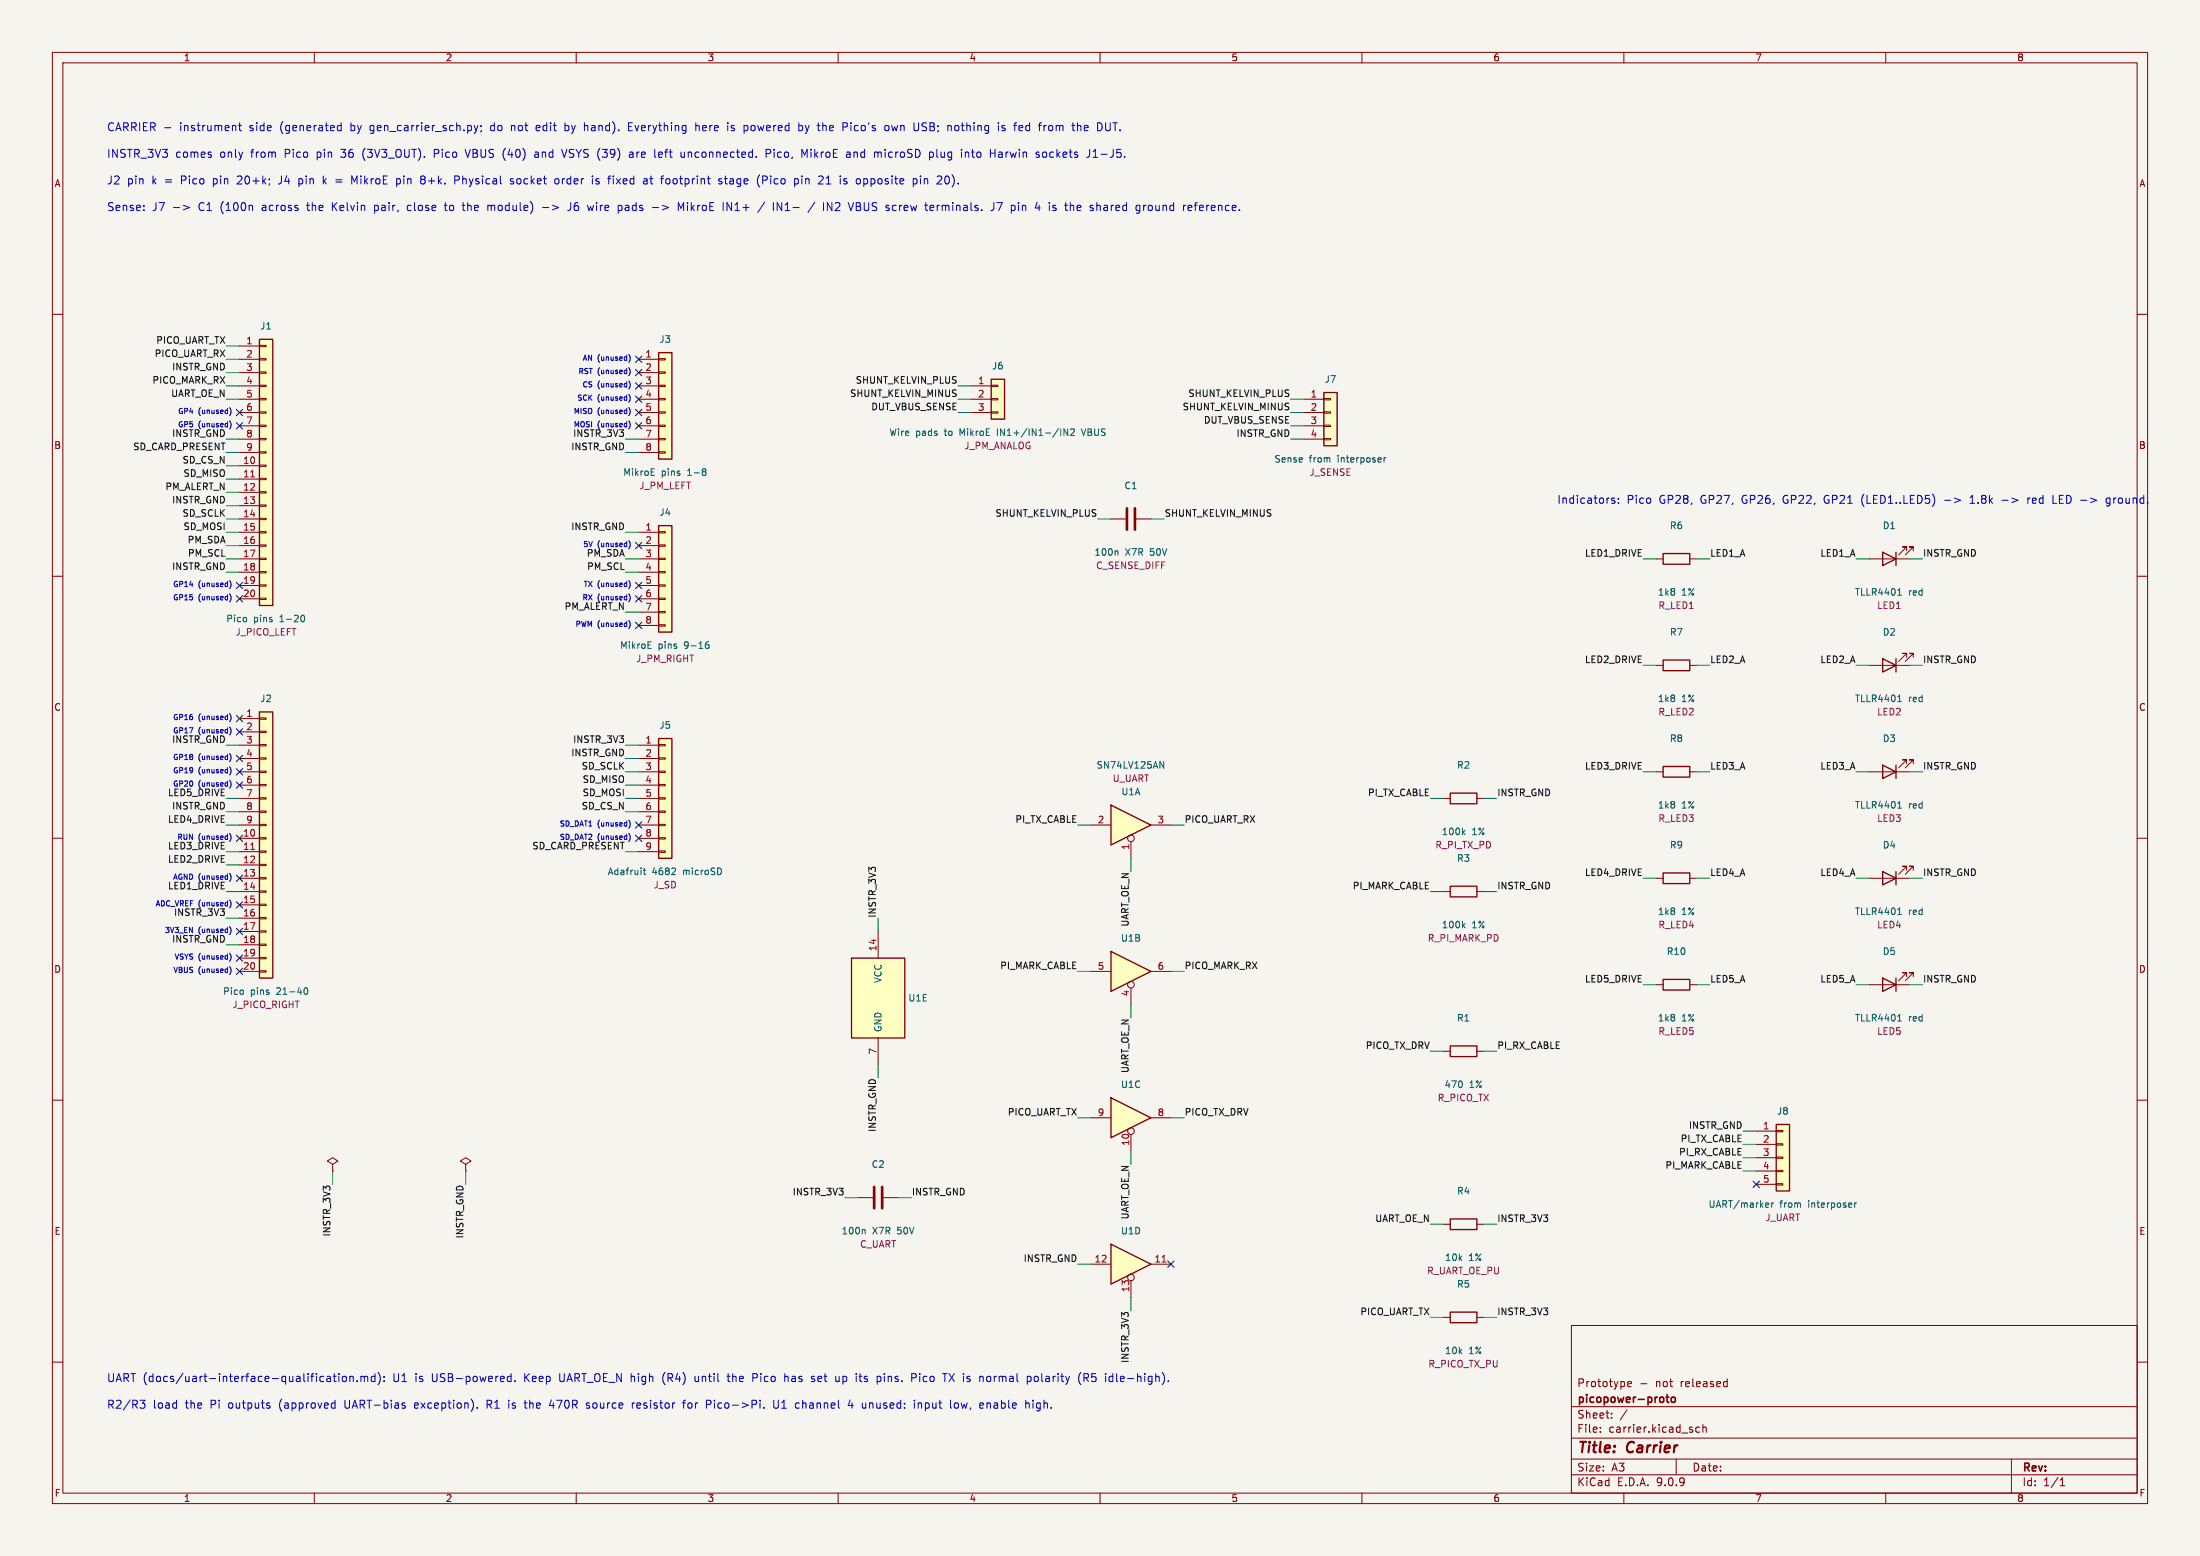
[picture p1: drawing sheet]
<svg xmlns="http://www.w3.org/2000/svg" width="420mm" height="297mm" viewBox="0 0 420 297" stroke-linecap="round" stroke-linejoin="round" font-family="sans-serif">
<path d="M0 0h420v297h-420z" fill="#f5f4ef" stroke="#f5f4ef" stroke-width=".19"/>
<g fill="none" stroke="#840000" stroke-width=".19">
<path d="M10 10h400v277h-400zM12 12h396v273h-396zM60 10v2M110 10v2M160 10v2M210 10v2M260 10v2M310 10v2M360 10v2M10 60h2M408 60h2M10 110h2"/>
<path d="M408 110h2M10 160h2M408 160h2M10 210h2M408 210h2M300 253h108v32h-108zM10 260h2M300 278.5h108M300 274.5h108M300 268.5h108M305.5 273.2v.2M305.5 272.5v.1"/>
<path d="M307.7 270.5v.2M307.7 269.8v.1M310.6 269.1l-1.3 1.9M310.7 264.2l.7-.2v-.2l-.5-.1-.2 .2 .1 .7h.6M313.2 264.1h1.2M320 278.5v3M324.4 272.5l-.4-.1-.3 .3 .2 .6h.5M325.1 272.5l.2-.1 .4 .1v.9M325.1 271.9v1.5M329.3 263.7l.4 .1M329.7 264.6l-.4 .1M329.7 263.2v1.5"/>
<path d="M384 278.5v6.5M408 260h2M60 285v2M110 285v2M160 285v2M210 285v2M260 285v2M300 281.5h108M310 285v2M360 285v2M393.3 283.6h.9M393.3 282.5l.4-.4v1.5"/>
</g>
<path d="M318 266.7h.6M318.3 266.2v1.3l.3 .2M319.2 266.8l.3-.1 .3 .3v.4l-.3 .3-.3-.1-.2-.2z" fill="none" stroke="#840000" stroke-width=".3"/>
<path d="M162.6 182.9h10.1v15.2h-10.1z" fill="#ffffc2"/>
<path d="M162.6 182.9h10.1v15.2h-10.1z" fill="none" stroke="#840000" stroke-width=".25"/>
<path d="M167.6 177.8v5.1M167.6 198.1v5.1" fill="none" stroke="#840000" stroke-width=".19"/>
<path d="M49.5 64.8h2.6v50.8h-2.6z" fill="#ffffc2"/>
<path d="M49.5 64.8h2.6v50.8h-2.6zM359.4 146.1l2.5 1.2-2.5 1.3zM361.9 146.1v2.5M359.4 186.7l2.5 1.3-2.5 1.2zM361.9 186.7v2.5M276.9 232.7h5v2h-5z" fill="none" stroke="#840000" stroke-width=".25"/>
<g fill="none" stroke="#840000" stroke-width=".19">
<path d="M45.7 66h3.8M45.7 68.6h3.8M45.7 71.1h3.8M45.7 73.7h3.8M45.7 76.2h3.8M45.7 78.7h3.8M49.5 65.9h1.3v.3h-1.3zM49.5 68.5h1.3v.2h-1.3zM49.5 71h1.3v.2h-1.3zM49.5 73.5h1.3v.3h-1.3zM49.5 76.1h1.3v.2h-1.3zM49.5 78.6h1.3v.3h-1.3z"/>
<path d="M45.7 81.3h3.8M45.7 83.8h3.8M45.7 86.4h3.8M45.7 88.9h3.8M45.7 91.4h3.8M45.7 94h3.8M45.7 96.5h3.8M45.7 99.1h3.8M49.5 81.2h1.3v.2h-1.3zM49.5 83.7h1.3v.2h-1.3zM49.5 86.2h1.3v.3h-1.3zM49.5 88.8h1.3v.2h-1.3z"/>
<path d="M49.5 91.3h1.3v.3h-1.3zM49.5 93.9h1.3v.2h-1.3zM49.5 96.4h1.3v.2h-1.3zM49.5 98.9h1.3v.3h-1.3zM45.7 101.6h3.8M45.7 104.1h3.8M45.7 106.7h3.8M45.7 109.2h3.8M45.7 111.8h3.8M45.7 114.3h3.8M49.5 101.5h1.3v.2h-1.3zM49.5 104h1.3v.3h-1.3z"/>
<path d="M49.5 106.6h1.3v.2h-1.3zM49.5 109.1h1.3v.2h-1.3zM49.5 111.6h1.3v.3h-1.3zM49.5 114.2h1.3v.2h-1.3zM356.9 147.3h7.6M364 145.8v-.8h-.8h.8l-1.5 1.6M365.3 145.8v-.8h-.8h.8l-1.6 1.6M356.9 188h7.6M364 186.4v-.7h-.8h.8l-1.5 1.5M365.3 186.4v-.7h-.8h.8l-1.6 1.5M275.6 233.7h1.3M281.9 233.7h1.3"/>
</g>
<path d="M47.9 91h.7" fill="none" stroke="#a90000" stroke-width=".19"/>
<path d="M57.5 117.5l.2-.1a.68 .68 0 0 1 .5 .7 .68 .68 0 0 1-.5 .6l-.2-.1M362.3 154.2h.7M362.5 153.2l.1-.2v1.2M362.3 194.9h.7M362.5 193.8l.1-.2v1.3" fill="none" stroke="#006464" stroke-width=".19"/>
<path d="M49.5 135.9h2.6v50.8h-2.6z" fill="#ffffc2"/>
<path d="M49.5 135.9h2.6v50.8h-2.6zM359.4 125.7l2.5 1.3-2.5 1.3zM361.9 125.7v2.6M276.9 199.6h5v2.1h-5z" fill="none" stroke="#840000" stroke-width=".25"/>
<g fill="none" stroke="#840000" stroke-width=".19">
<path d="M45.7 137.2h3.8M45.7 139.7h3.8M49.5 137h1.3v.3h-1.3zM49.5 139.6h1.3v.2h-1.3zM356.9 127h7.6M364 125.5v-.8h-.8h.8l-1.5 1.5M365.3 125.5v-.8h-.8h.8l-1.6 1.5M45.7 142.2h3.8M45.7 144.8h3.8M45.7 147.3h3.8M45.7 149.9h3.8M45.7 152.4h3.8"/>
<path d="M45.7 154.9h3.8M45.7 157.5h3.8M49.5 142.1h1.3v.3h-1.3zM49.5 144.7h1.3v.2h-1.3zM49.5 147.2h1.3v.2h-1.3zM49.5 149.7h1.3v.3h-1.3zM49.5 152.3h1.3v.2h-1.3zM49.5 154.8h1.3v.3h-1.3zM49.5 157.4h1.3v.2h-1.3zM49.5 159.9h1.3v.2h-1.3zM45.7 160h3.8M45.7 162.6h3.8"/>
<path d="M45.7 165.1h3.8M45.7 167.6h3.8M45.7 170.2h3.8M45.7 172.7h3.8M45.7 175.3h3.8M45.7 177.8h3.8M49.5 162.4h1.3v.3h-1.3zM49.5 165h1.3v.2h-1.3zM49.5 167.5h1.3v.3h-1.3zM49.5 170.1h1.3v.2h-1.3zM49.5 172.6h1.3v.2h-1.3zM49.5 175.1h1.3v.3h-1.3z"/>
<path d="M49.5 177.7h1.3v.2h-1.3zM45.7 180.3h3.8M45.7 182.9h3.8M45.7 185.4h3.8M49.5 180.2h1.3v.3h-1.3zM49.5 182.8h1.3v.2h-1.3zM49.5 185.3h1.3v.2h-1.3zM275.6 200.7h1.3M281.9 200.7h1.3"/>
</g>
<path d="M47.9 162.1h.7" fill="none" stroke="#a90000" stroke-width=".19"/>
<path d="M362.3 133.9h.7M362.5 132.8l.1-.1v1.2M58.1 188.7l.2-.2a.68 .68 0 0 1 .5 .7 .68 .68 0 0 1-.5 .6l-.3-.5z" fill="none" stroke="#006464" stroke-width=".19"/>
<path d="M125.7 67.3h2.6v20.3h-2.6z" fill="#ffffc2"/>
<path d="M125.7 67.3h2.6v20.3h-2.6zM359.4 105.4l2.5 1.3-2.5 1.3zM361.9 105.4v2.6M276.9 169.2h5v2h-5zM276.9 250.4h5v2.1h-5z" fill="none" stroke="#840000" stroke-width=".25"/>
<g fill="none" stroke="#840000" stroke-width=".19">
<path d="M121.9 68.6h3.8M121.9 71.1h3.8M121.9 73.7h3.8M121.9 76.2h3.8M121.9 78.7h3.8M125.7 68.5h1.3v.2h-1.3zM125.7 71h1.3v.2h-1.3zM125.7 73.5h1.3v.3h-1.3zM125.7 76.1h1.3v.2h-1.3zM125.7 78.6h1.3v.3h-1.3zM121.9 81.3h3.8M121.9 83.8h3.8"/>
<path d="M121.9 86.4h3.8M125.7 81.2h1.3v.2h-1.3zM125.7 83.7h1.3v.2h-1.3zM125.7 86.2h1.3v.3h-1.3zM356.9 106.7h7.6M364 105.2v-.8h-.8h.8l-1.5 1.5M365.3 105.2v-.8h-.8h.8l-1.6 1.5M275.6 170.2h1.3M281.9 170.2h1.3M163.8 228.6h2.8M168.7 228.6h2.7M275.6 251.5h1.3"/>
<path d="M281.9 251.5h1.3"/>
</g>
<path d="M124.3 90.7h.6M124.3 89.5h.6M134.3 89.5h.2l.3 .2-.3 .3M134.3 90h.2M134.5 90l.3 .3v.2l-.1 .2h-.4M362.3 113.6h.7M362.5 112.5l.1-.2v1.3M279.3 176.6l.4 .5M279.7 176.3l-.5 .4M165 234.7l.2 .2v.6" fill="none" stroke="#006464" stroke-width=".19"/>
<path d="M166.9 226.6v4M168.4 226.6v4" fill="none" stroke="#840000" stroke-width=".51"/>
<path d="M189.2 72.4h2.6v7.6h-2.6z" fill="#ffffc2"/>
<path d="M189.2 72.4h2.6v7.6h-2.6zM317.5 105.7h5.1v2h-5.1z" fill="none" stroke="#840000" stroke-width=".25"/>
<path d="M185.4 73.7h3.8M185.4 76.2h3.8M185.4 78.7h3.8M189.2 73.5h1.3v.3h-1.3zM189.2 76.1h1.3v.2h-1.3zM189.2 78.6h1.3v.3h-1.3zM316.2 106.7h1.3M322.6 106.7h1.2" fill="none" stroke="#840000" stroke-width=".19"/>
<path d="M202.5 81.9v1.2M203.8 81.9v1.2l-.7-1.2v1.2M204.4 82l.5-.1 .2 .3-.8 .9h.8M206.4 81.9l.5 1.2" fill="none" stroke="#006464" stroke-width=".19"/>
<path d="M212.1 153.7l7.6 3.8-7.6 3.8z" fill="#ffffc2"/>
<path d="M212.1 153.7l7.6 3.8-7.6 3.8z" fill="none" stroke="#840000" stroke-width=".25"/>
<g fill="none" stroke="#840000" stroke-width=".19">
<path d="M208.3 157.5h3.8M219.7 157.5h3.8M215.9 160.7v3.1"/>
<circle cx="215.9" cy="160" r=".63"/>
</g>
<path d="M221.4 145.4l.8 1.2v-1.2" fill="none" stroke="#006464" stroke-width=".19"/>
<path d="M125.7 100.3h2.6v20.4h-2.6z" fill="#ffffc2"/>
<path d="M125.7 100.3h2.6v20.4h-2.6zM317.5 126h5.1v2h-5.1zM276.9 151.4h5v2h-5zM317.5 146.3h5.1v2h-5.1zM317.5 166.6h5.1v2.1h-5.1zM359.4 166.4l2.5 1.2-2.5 1.3zM361.9 166.4v2.5M317.5 186.9h5.1v2.1h-5.1z" fill="none" stroke="#840000" stroke-width=".25"/>
<g fill="none" stroke="#840000" stroke-width=".19">
<path d="M121.9 101.6h3.8M121.9 104.1h3.8M121.9 106.7h3.8M121.9 109.2h3.8M121.9 111.8h3.8M121.9 114.3h3.8M121.9 116.8h3.8M121.9 119.4h3.8M125.7 101.5h1.3v.2h-1.3zM125.7 104h1.3v.3h-1.3zM125.7 106.6h1.3v.2h-1.3zM125.7 109.1h1.3v.2h-1.3z"/>
<path d="M125.7 111.6h1.3v.3h-1.3zM125.7 114.2h1.3v.2h-1.3zM125.7 116.7h1.3v.3h-1.3zM125.7 119.3h1.3v.2h-1.3zM316.2 127h1.3M322.6 127h1.2M275.6 152.4h1.3M281.9 152.4h1.3M316.2 147.3h1.3M322.6 147.3h1.2M316.2 167.6h1.3M322.6 167.6h1.2"/>
<path d="M356.9 167.6h7.6M364 166.1v-.7h-.8h.8l-1.5 1.5M365.3 166.1v-.7h-.8h.8l-1.6 1.5M316.2 188h1.3M322.6 188h1.2"/>
</g>
<path d="M123.7 123.8h.6M123.7 122.5h.6M134.8 123h.3l.3 .2-.1 .5h-.5M135.3 122.5l-.4 .1-.2 .2M279.3 158.8l.4 .5M279.7 158.5l-.5 .5M362.3 174.6h.7M362.5 173.5l.1-.2v1.3" fill="none" stroke="#006464" stroke-width=".19"/>
<path d="M252.7 74.9h2.6v10.2h-2.6z" fill="#ffffc2"/>
<path d="M252.7 74.9h2.6v10.2h-2.6z" fill="none" stroke="#840000" stroke-width=".25"/>
<path d="M248.9 76.2h3.8M248.9 78.7h3.8M252.7 76.1h1.3v.2h-1.3zM252.7 78.6h1.3v.3h-1.3zM248.9 81.3h3.8M248.9 83.8h3.8M252.7 81.2h1.3v.2h-1.3zM252.7 83.7h1.3v.2h-1.3z" fill="none" stroke="#840000" stroke-width=".19"/>
<path d="M264.2 87.4v.8M264.6 87.4l-.4 .2" fill="none" stroke="#006464" stroke-width=".19"/>
<path d="M212.1 209.6l7.6 3.8-7.6 3.8z" fill="#ffffc2"/>
<path d="M212.1 209.6l7.6 3.8-7.6 3.8z" fill="none" stroke="#840000" stroke-width=".25"/>
<g fill="none" stroke="#840000" stroke-width=".19">
<path d="M208.3 213.4h3.8M215.9 216.5v3.2M219.7 213.4h3.8"/>
<circle cx="215.9" cy="215.9" r=".63"/>
</g>
<path d="M212.1 181.6l7.6 3.8-7.6 3.8z" fill="#ffffc2"/>
<path d="M212.1 181.6l7.6 3.8-7.6 3.8z" fill="none" stroke="#840000" stroke-width=".25"/>
<g fill="none" stroke="#840000" stroke-width=".19">
<path d="M208.3 185.4h3.8M215.9 188.6v3.2M219.7 185.4h3.8M63.5 222.2l1-.6-1-.6-1 .6 1 .6v1.3M63.5 223.5h.1"/>
<circle cx="215.9" cy="188" r=".63"/>
</g>
<path d="M125.7 141h2.6v22.8h-2.6z" fill="#ffffc2"/>
<path d="M125.7 141h2.6v22.8h-2.6z" fill="none" stroke="#840000" stroke-width=".25"/>
<g fill="none" stroke="#840000" stroke-width=".19">
<path d="M121.9 142.2h3.8M121.9 144.8h3.8M121.9 147.3h3.8M121.9 149.9h3.8M121.9 152.4h3.8M121.9 154.9h3.8M121.9 157.5h3.8M125.7 142.1h1.3v.3h-1.3zM125.7 144.7h1.3v.2h-1.3zM125.7 147.2h1.3v.2h-1.3zM125.7 149.7h1.3v.3h-1.3zM125.7 152.3h1.3v.2h-1.3z"/>
<path d="M125.7 154.8h1.3v.3h-1.3zM125.7 157.4h1.3v.2h-1.3zM125.7 159.9h1.3v.2h-1.3zM121.9 160h3.8M121.9 162.6h3.8M125.7 162.4h1.3v.3h-1.3z"/>
</g>
<path d="M122.8 166.1h.5M123 165.7v1.1l.3 .1M128.2 166.9h.8M128.9 165.8v.4" fill="none" stroke="#006464" stroke-width=".19"/>
<path d="M339.1 214.6h2.5v12.7h-2.5z" fill="#ffffc2"/>
<path d="M339.1 214.6h2.5v12.7h-2.5z" fill="none" stroke="#840000" stroke-width=".25"/>
<path d="M212.1 99.1h2.8M216.9 99.1h2.8M335.3 215.9h3.8M335.3 218.4h3.8M339.1 215.8h1.3v.2h-1.3zM339.1 218.3h1.3v.3h-1.3zM335.3 221h3.8M335.3 223.5h3.8M335.3 226.1h3.8M339.1 220.9h1.3v.2h-1.3zM339.1 223.4h1.3v.2h-1.3zM339.1 225.9h1.3v.3h-1.3z" fill="none" stroke="#840000" stroke-width=".19"/>
<path d="M213.2 105.1l.2 .2v.7M337.5 229.6l.2 .3-.6 .1M337.6 230.4h-.1M338.2 229.6v.8M338.6 229.6l-.4 .2M354.1 229.6v.8M354.4 229.6l-.3 .2" fill="none" stroke="#006464" stroke-width=".19"/>
<path d="M215.1 97v4.1M216.7 97v4.1" fill="none" stroke="#840000" stroke-width=".51"/>
<path d="M212.1 237.5l7.6 3.8-7.6 3.8z" fill="#ffffc2"/>
<path d="M212.1 237.5l7.6 3.8-7.6 3.8z" fill="none" stroke="#840000" stroke-width=".25"/>
<g fill="none" stroke="#840000" stroke-width=".19">
<path d="M88.9 222.2l1-.6-1-.6-1 .6 1 .6v1.3M88.9 223.5h.1M208.3 241.3h3.8M215.9 244.5v3.1M219.7 241.3h3.8"/>
<circle cx="215.9" cy="243.8" r=".63"/>
</g>
<path d="M221.9 240.9h.7" fill="none" stroke="#a90000" stroke-width=".19"/>
<g fill="none" stroke="#009600" stroke-width=".19">
<path d="M43.2 68.6h2.5M43.2 76.2h2.5M43.2 73.7h2.5M43.2 71.1h2.5M43.2 66h2.5M182.9 76.2h2.5M182.9 73.7h2.5M182.9 78.7h2.5M246.4 76.2h2.5M246.4 78.7h2.5M43.2 83.8h2.5M43.2 86.4h2.5"/>
<path d="M43.2 99.1h2.5M43.2 96.5h2.5M43.2 94h2.5M43.2 91.4h2.5M43.2 88.9h2.5M119.4 83.8h2.5M119.4 86.4h2.5M209.5 99.1h2.6M219.7 99.1h2.5M246.4 83.8h2.5M246.4 81.3h2.5M43.2 106.7h2.5"/>
<path d="M43.2 109.2h2.5M43.2 101.6h2.5M43.2 104.1h2.5M119.4 106.7h2.5M119.4 109.2h2.5M119.4 101.6h2.5M119.4 116.8h2.5M313.7 106.7h2.5M323.8 106.7h2.6M354.3 106.7h2.6M364.5 106.7h2.5M313.7 127h2.5"/>
<path d="M323.8 127h2.6M354.3 127h2.6M364.5 127h2.5M43.2 157.5h2.5M43.2 152.4h2.5M43.2 142.2h2.5M43.2 154.9h2.5M119.4 147.3h2.5M119.4 152.4h2.5M119.4 142.2h2.5M119.4 154.9h2.5M119.4 144.8h2.5"/>
<path d="M119.4 149.9h2.5M205.7 157.5h2.6M223.5 157.5h2.6M273 152.4h2.6M283.2 152.4h2.5M313.7 147.3h2.5M323.8 147.3h2.6M354.3 147.3h2.6M364.5 147.3h2.5M43.2 170.2h2.5M43.2 162.6h2.5M43.2 175.3h2.5"/>
<path d="M43.2 165.1h2.5M119.4 162.6h2.5M167.6 175.3v2.5M215.9 163.8v2.6M273 170.2h2.6M283.2 170.2h2.5M313.7 167.6h2.5M323.8 167.6h2.6M354.3 167.6h2.6M364.5 167.6h2.5M43.2 180.3h2.5M205.7 185.4h2.6"/>
<path d="M215.9 191.8v2.5M223.5 185.4h2.6M313.7 188h2.5M323.8 188h2.6M354.3 188h2.6M364.5 188h2.5M167.6 203.2v2.5M205.7 213.4h2.6M215.9 219.7v2.5M223.5 213.4h2.6M273 200.7h2.6M283.2 200.7h2.5"/>
<path d="M332.7 215.9h2.6M332.7 218.4h2.6M63.5 223.5v2.6M88.9 223.5v2.6M161.3 228.6h2.5M171.4 228.6h2.6M273 233.7h2.6M283.2 233.7h2.5M332.7 223.5h2.6M332.7 221h2.6M205.7 241.3h2.6M215.9 247.6v2.6"/>
<path d="M273 251.5h2.6M283.2 251.5h2.5"/>
</g>
<g fill="none" stroke="#000084" stroke-width=".19">
<path d="M45.1 78.1l1.2 1.2M46.3 78.1l-1.2 1.2M121.3 75.6l1.2 1.2M121.3 73.1l1.2 1.2M121.3 70.5l1.2 1.2M121.3 68l1.2 1.2M121.3 78.1l1.2 1.2M122.5 70.5l-1.2 1.2M122.5 75.6l-1.2 1.2M122.5 73.1l-1.2 1.2M122.5 68l-1.2 1.2M122.5 78.1l-1.2 1.2"/>
<path d="M45.1 80.7l1.2 1.2M46.3 80.7l-1.2 1.2M121.3 80.7l1.2 1.2M122.5 80.7l-1.2 1.2M45.1 113.7l1.2 1.2M45.1 111.2l1.2 1.2M46.3 113.7l-1.2 1.2M46.3 111.2l-1.2 1.2M121.3 103.5l1.2 1.2M121.3 118.8l1.2 1.2M121.3 111.2l1.2 1.2M121.3 113.7l1.2 1.2"/>
<path d="M122.5 103.5l-1.2 1.2M122.5 118.8l-1.2 1.2M122.5 111.2l-1.2 1.2M122.5 113.7l-1.2 1.2M45.1 136.6l1.2 1.2M45.1 139.1l1.2 1.2M46.3 136.6l-1.2 1.2M46.3 139.1l-1.2 1.2M45.1 144.2l1.2 1.2M45.1 146.7l1.2 1.2M45.1 149.3l1.2 1.2M45.1 159.4l1.2 1.2"/>
<path d="M46.3 144.2l-1.2 1.2M46.3 146.7l-1.2 1.2M46.3 149.3l-1.2 1.2M46.3 159.4l-1.2 1.2M121.3 159.4l1.2 1.2M121.3 156.9l1.2 1.2M122.5 159.4l-1.2 1.2M122.5 156.9l-1.2 1.2M45.1 167l1.2 1.2M45.1 172.1l1.2 1.2M45.1 177.2l1.2 1.2M46.3 167l-1.2 1.2"/>
<path d="M46.3 172.1l-1.2 1.2M46.3 177.2l-1.2 1.2M45.1 184.8l1.2 1.2M45.1 182.3l1.2 1.2M46.3 184.8l-1.2 1.2M46.3 182.3l-1.2 1.2M334.7 225.5l1.2 1.2M335.9 225.5l-1.2 1.2M222.9 240.7l1.2 1.2M224.1 240.7l-1.2 1.2"/>
</g>
<g fill="none" stroke="#0000c2" stroke-width=".19">
<path d="M27.5 39.3v.1M31.5 24.4h1.1M33.1 39.6h1.2M35 39.2l1.2 .4-1.2 .5M44.8 23.9l.2 .3v.8M45.5 23.9h.6M45.7 23.4v1.3l.4 .3M53.1 35.1h.2M57.1 34.1v1.5M57.1 35l.1 .1M57.2 34.1l-.1 .1M61.7 33.6v1.5"/>
<path d="M61.9 34.5l.4 .6M62.3 34.1l-.6 .6M63.5 38.7v1.5M64.3 38.7l-.8 .8M64.5 24h.6M64.5 24.9h.6M65.1 23.4v1.6M68.2 33.6l-.5 1.1-.5-1.1v1.5M69.3 28.9v1.1M71.5 39.2v1.5M71.7 39.2l-.2 .1M75.7 34.2l.5-.1 .2 .3-.1 .6h-.6"/>
<path d="M75.7 34.1v1.5M78.3 39.2h-.3l-.2 .3v.6l.5 .1M80.4 34.2h.2M80.4 33.7l.5-.1 .2 .1 .1 .3-.3 .2M80.6 34.2h.3M80.6 34.2l-.2 .1M80.9 34.2l.3 .3-.1 .5-.2 .1-.5-.1M82.9 29.3h.6M83.5 28.5h-.6v1.5M84.8 39.2h.6M85 38.7v1.3l.4 .2M86.8 34.4l.7-.1 .2-.2-.1-.4-.2-.1h-.6v1.5"/>
<path d="M88.2 39.2h.6M88.8 28.5l.5 1.5M90.5 23.9l.4 1.1M90.9 25l-.4 .5M91.3 23.9l-.4 1.1M91.8 24v.2M91.9 24.9l-.1 .3M93.2 39.3l.4-.1 .2 .2M93.7 24.1v.7M93.8 39.4v.8M94 39.2l-.2 .2M97.6 23.9v1.1"/>
<path d="M97.9 23.9l-.3 .2M98 34.2l-.4-.1-.2 .2 .1 .2 .5 .2v.3h-.6M102.1 29.1h.6M102.8 29.4l-.5 .1a.3 .3 0 0 0-.2 .2 .3 .3 0 0 0 .2 .3h.5M102.9 23.9h-.3l-.2 .3v.7l.5 .1M103.1 24.3l-.7 .1M103.6 39.6h1.1M106.1 34.2l.3-.1 .3 .3-.1 .6-.2 .1-.3-.1M107.2 28.5l.5 1.5 .5-1.5M107.9 24h.5M107.9 24.9h.5M107.9 23.4v1.6"/>
<path d="M109 38.7v1.1a.49 .49 0 0 1-.6 .4M111.8 23.9h.2l.2 .3M113.3 39.2l-.3 1M114.3 34.2l-.3-.1-.3 .2 .1 .2 .5 .2v.3h-.6M117.7 34.1l.8 1M118.5 34.1l-.8 1M118.6 39.3l.2 .2-.2 .6M119.4 39.7v.4M120 24.2h.5M120.2 29.1h.6l.1 .9M120.7 23.4h-.7v1.6h.7M120.9 29.4l-.5 .1a.3 .3 0 0 0-.3 .2 .3 .3 0 0 0 .3 .3h.5"/>
<path d="M124.1 34.1h.5M124.3 33.6v1.3l.3 .2M124.6 39.6h1.1M126.2 29h-.3l-.2 .2 .1 .8h.4M126.4 29.4l-.7 .1M127.8 34.2l.1 .2-.1 .6M130.7 29.9l-.5 .1M130.7 29v1M131.2 38.7v.1M132.8 24.1l.3-.2 .3 .1 .1 1M132.8 23.4v1.6M137.2 34.4l.6 .4-.2 .3-.4-.1"/>
<path d="M137.8 34.2l-.4-.1-.2 .2M138.3 34.1h.6M138.5 33.6v1.3l.4 .2M138.8 38.7l.9 1.5v-1.5M139.4 34.6v.4M139.6 24.9l.4 .1M140 23.9h-.2l-.2 .3 .1 .2h.3M145.6 33.6h.6l.3 .3-.2 .4-.7 .1M146 38.6l-1.3 2M146.3 29.3l.7-.1 .1-.2v-.3l-.3-.2h-.5v1.5M147.8 28.5v.2M147.8 29v1"/>
<path d="M148.4 38.7l.8 1.5v-1.5M152.5 24l.4-.1 .3 .3-.1 .7h-.6M153.1 33.6v.1M153.1 34.1v1M153.6 29.6l.5-1.1v1.5M153.7 23.9l.4 1.1M153.8 34.1v1M153.9 25.4l-.2 .1M154.2 34.1l-.4 .1M154.8 28.5v.2M155.5 38.6l-1.3 2M157.3 23.9l.4 .1"/>
<path d="M157.7 35.1h.9M157.9 38.7l.9 1.5v-1.5M160 38.7l-.5 .1M160.3 39.3l-.9 .9h.9M162.4 23.4v.2M162.4 23.9v1.1M163 29v1M163.5 29l-.5 .2M164.2 39.5l.1 .2-.1 .4M164.2 38.8v.5M166.3 34.1v1.5M166.3 35l.1 .1"/>
<path d="M166.4 34.1l-.1 .1M168.2 29.1v.9M169 28.5v.2M169.4 23.9l.3 .3v.5l-.3 .3M170.2 23.9l.3 1.1 .3-.8M175.7 33.6v.1M175.7 34.1v1M176 24.9l.6 .1M176.4 34.2l.3-.1 .3 .1 .1 .9M176.4 34.1v1M176.7 23.4h-.4l-.3 .3 .2 .4 .4 .1M178.8 28.5v1.3l.3 .2"/>
<path d="M178.9 39.2v1M179.4 39.2l-.3 .1-.2 .2M181.7 33.4l.4 .6M182.1 35l-.4 .7M182.5 23.9l.4 .1 .2 .2-.1 .6-.5 .2M184.7 29l.2 .2v.8M185.4 29h.6M185.7 28.5v1.3l.2 .2M190.3 38.7h1l-.6 1.5M190.7 29.1h.6v.9M191.3 24.2l.6 .5-.2 .3-.4-.1M191.3 29.4l-.5 .1a.3 .3 0 0 0-.2 .2 .3 .3 0 0 0 .2 .3h.5"/>
<path d="M191.8 24l-.3-.1-.2 .3M196.1 23.9l-.3 .3v.5l.3 .3M199.3 29l.4 .1 .1 .2-.1 .6-.4 .1M200.3 38.7v.1M200.3 39.2v1M200.3 24l.4-.1 .3 .3M201 24.7l-.3 .3-.4-.1M201.1 39.3v.3M203.2 39.2h.6M207.5 23.9h-.3l-.2 .3 .1 .7 .4 .1M207.7 24.3l-.7 .1M208.7 30h.8"/>
<path d="M208.8 28.9l.3-.4v1.5M210.2 29.5h1.2M211.2 39.2l.2 .2v.8M211.4 39.5l-.1 .1M211.9 23.4v1.3l-.3 .3M212.4 23.4h.9M219.5 39.2l.3 .1 .2 .2-.1 .6-.4 .1M220.6 39.2v.8l.3 .2M229 39.7l.7-.2-.1-.2-.4-.1-.2 .2 .1 .7h.5M27.5 40.1v.1M71.5 40.1l.2 .1M88.5 40.1l.3 .1"/>
<path d="M129.5 40.2v-1.5l.5 1.1 .5-1.1v1.5M201 40.1l.1 .1M203.5 40.1l.3 .1M211.4 40.1l-.1 .1M43.8 77.8a1.15 1.15 0 0 1 0 1.5M120 67.6a1.15 1.15 0 0 1 0 1.6M120 70.2a1.15 1.15 0 0 1 0 1.5M120 72.7a1.15 1.15 0 0 1 0 1.5M120 75.3a1.15 1.15 0 0 1 0 1.5M120 77.8a1.15 1.15 0 0 1 0 1.5M43.8 80.3a1.15 1.15 0 0 1 0 1.6M120 80.3a1.15 1.15 0 0 1 0 1.6"/>
<path d="M308.2 95.1h-.3l-.2 .2v.2l.5 .1v.4h-.5M309 95.9v.2M309 95.1v.2M355.5 95v1M371.2 95.5h1.2M376.1 96.1h.9M376.1 95l.4-.4v1.5M382.2 95.5h1.1M387.1 95.1v1M387.6 95.1h-.3l-.2 .2M391.9 96.1h.7M402.8 95.1h-.4l-.3 .2 .1 .7h.6"/>
<path d="M402.8 95.1v1.2l-.3 .3-.4-.1M43.8 113.4a1.15 1.15 0 0 1 0 1.5M43.8 110.8a1.15 1.15 0 0 1 0 1.5M120 103.2a1.15 1.15 0 0 1 0 1.5M120 110.8a1.15 1.15 0 0 1 0 1.5M120 113.4a1.15 1.15 0 0 1 0 1.5M120 118.4a1.15 1.15 0 0 1 0 1.6M43.8 136.2a1.15 1.15 0 0 1 0 1.5M43.8 138.8a1.15 1.15 0 0 1 0 1.5M43.8 143.8a1.15 1.15 0 0 1 0 1.6M43.8 146.4a1.15 1.15 0 0 1 0 1.5M43.8 148.9a1.15 1.15 0 0 1 0 1.5"/>
<path d="M43.8 159.1a1.15 1.15 0 0 1 0 1.5M120 159.1a1.15 1.15 0 0 1 0 1.5M120 156.5a1.15 1.15 0 0 1 0 1.6M43.8 166.7a1.15 1.15 0 0 1 0 1.5M43.8 171.8a1.15 1.15 0 0 1 0 1.5M43.8 176.9a1.15 1.15 0 0 1 0 1.5M43.8 181.9a1.15 1.15 0 0 1 0 1.6M43.8 184.5a1.15 1.15 0 0 1 0 1.5M26.7 267.3h1l-.5 .6 .4 .1 .1 .5-.3 .3h-.4M51.5 268.4v.3M62.6 262.7h.3l.2 .2v.8M63.1 263.6l-.5 .1"/>
<path d="M63.1 263.1h-.5M63.6 262.7h.6M63.8 267.8l.2 .1M63.8 262.2v1.3l.4 .2M64 267.3v1.5M64 268.7l-.2 .1M64.7 262.2v.1M64.7 262.7v1M65.4 262.8l.2-.1 .5 .1v.6l-.1 .2-.4 .1-.2-.1zM66.8 262.8l.2-.1 .4 .1v.9M66.8 262.7v1M68.2 263.6v.1"/>
<path d="M68.9 262.8l.4-.1 .3 .2M68.9 262.7v1M69.6 262.9l.2-.2 .3 .1 .1 .9M69.6 262.9v.8M71.6 262.8l-.5-.1-.2 .3 .1 .6h.6M71.6 262.2v1.5M72.2 262a1.75 1.75 0 0 1 0 2.3M73.3 263.6v.1M73.3 262.8v.1M77.3 268.4v.3M79.2 267.9v.8M79.9 268.1l-.8 .2"/>
<path d="M91.1 268.7v.1M93 268.1h.6M93.6 267.3h-.6v1.5M97 262.8h.6M97 263.6h.6M97.1 267.3v.1M97.1 267.8v1M97.6 262.2v1.5M98.3 263.6v.1M100 267.8h.6M100.2 267.3v1.3l.4 .2M105.3 267.2l-.4 1.1h.9"/>
<path d="M112.5 267.9l-.3-.1-.3 .2 .1 .2 .5 .2v.3h-.6M120.7 267.8v1M121.1 267.8l-.2 .1-.2 .2M121.7 267.9v.8M122.3 268.1l-.7 .2M126.7 262.3l-.2 .7 .2 1M130.3 267.8h.6M130.9 267.3l-.4 .2v1.3M131.6 267.8l-.3 .3v.4l.3 .3M132.7 262.7v.8l.1 .1 .3 .1M134.9 267.3h.5l.3 .3-.1 .4-.7 .1M138.8 262.7h.6"/>
<path d="M139 262.2v1.3l.4 .2M144.4 262.3l-.7-.1v1.5M144.4 262.9l-.7 .1M145.8 268.7v.1M147.7 267.3v1.2l.3 .3 .4-.1 .2-.2v-1.2M149.8 262.8l.2-.1 .4 .1 .1 .9M149.8 262.2v1.5M153.2 267.3v1.5M153.4 267.8l-.2 .1M155.1 262.7l.4 .1M155.1 263.2l.4 .1v.2l-.2 .2h-.3M160.2 262.7v1"/>
<path d="M160.2 263.6l-.2 .1M162.3 267.2l-.4 1.1h1M162.7 267.8v1M164 262.7h.5M164.2 263.5l.3 .2M166.1 267.9h.5M168 262.8l.2 .2-.2 .6M168.8 262.2v.1M174.1 262.2h.5l.3 .3-.1 .4-.7 .1M175.3 267.9l.2-.1 .4 .1v.9M175.3 267.8v1M175.6 262.2v.1"/>
<path d="M175.6 262.7v1M181.2 262.2l1 1.5M182.2 262.2l-1 1.5M182.3 267.9l.4-.1 .3 .3-.2 .6h-.5M183.5 267.8l.3 1M188.5 267.9h.5l.1 .9M188.5 262.8l.4-.1 .2 .1M189.1 263.6l-.2 .1-.4-.1M196.7 262.8l.1 .2-.1 .6M197.2 267.3v.1M197.2 267.8v1M197.5 262.8l.2-.1 .4 .1 .1 .6-.1 .2-.4 .1-.2-.1z"/>
<path d="M197.9 269.2l.4 .1M198.4 267.8h-.3l-.2 .3v.6l.5 .1M206.9 263l.8-.1 .1-.2-.1-.4-.2-.1h-.6v1.5M207.3 263l.5 .7M213.2 262.2v1.3l.2 .2"/>
</g>
<g font-size="2.8" fill="#840000">
<text x="301" y="277.9">Title:</text>
<text x="310.6" y="277.9">Carrier</text>
</g>
<g font-size="2.1" fill="#0000c2">
<text x="20.3" y="25.2">CARRIER -</text>
<text x="34.3" y="25.2">instrument</text>
<text x="47.8" y="25.2">side</text>
<text x="53.7" y="25.2">(generated</text>
<text x="67.3" y="25.2">by</text>
<text x="71.2" y="25.2">gen_carrier_sch.py;</text>
<text x="94.3" y="25.2">do</text>
<text x="98.4" y="25.2">not</text>
<text x="103.3" y="25.2">edit</text>
<text x="108.9" y="25.2">by</text>
<text x="112.8" y="25.2">hand).</text>
<text x="121.4" y="25.2">Everything</text>
<text x="134.4" y="25.2">here</text>
<text x="140.6" y="25.2">is</text>
<text x="143.9" y="25.2">powered</text>
<text x="154.5" y="25.2">by</text>
<text x="158.3" y="25.2">the</text>
<text x="163.2" y="25.2">Pico's</text>
<text x="171.4" y="25.2">own</text>
<text x="177.1" y="25.2">USB;</text>
<text x="183.7" y="25.2">nothing</text>
<text x="193.5" y="25.2">is</text>
<text x="196.8" y="25.2">fed</text>
<text x="201.6" y="25.2">from</text>
<text x="208.2" y="25.2">the</text>
<text x="213" y="25.2">DUT.</text>
<text x="20.3" y="35.3">J2</text>
<text x="20.3" y="30.2">INSTR_3V3</text>
<text x="24.2" y="35.3">pin</text>
<text x="29" y="35.3">k =</text>
<text x="33.5" y="30.2">comes</text>
<text x="34.8" y="35.3">Pico</text>
<text x="41" y="35.3">pin</text>
<text x="42" y="30.2">only</text>
<text x="45.8" y="35.3">20+k;</text>
<text x="48.1" y="30.2">from</text>
<text x="53.9" y="35.3">J4</text>
<text x="54.6" y="30.2">Pico</text>
<text x="57.8" y="35.3">pin</text>
<text x="60.9" y="30.2">pin</text>
<text x="62.6" y="35.3">k =</text>
<text x="65.6" y="30.2">36</text>
<text x="68.4" y="35.3">MikroE</text>
<text x="69.9" y="30.2">(3V3_OUT).</text>
<text x="77.1" y="35.3">pin</text>
<text x="81.9" y="35.3">8+k.</text>
<text x="83.7" y="30.2">Pico</text>
<text x="88.5" y="35.3">Physical</text>
<text x="89.9" y="30.2">VBUS (40)</text>
<text x="99.3" y="35.3">socket</text>
<text x="103.3" y="30.2">and</text>
<text x="108" y="35.3">order</text>
<text x="108.8" y="30.2">VSYS (39)</text>
<text x="115.2" y="35.3">is</text>
<text x="118.5" y="35.3">fixed</text>
<text x="121.9" y="30.2">are</text>
<text x="125.3" y="35.3">at</text>
<text x="126.8" y="30.2">left</text>
<text x="128.9" y="35.3">footprint</text>
<text x="132" y="30.2">unconnected.</text>
<text x="140" y="35.3">stage</text>
<text x="147.5" y="35.3">(Pico</text>
<text x="148.4" y="30.2">Pico,</text>
<text x="154.7" y="35.3">pin</text>
<text x="155.4" y="30.2">MikroE</text>
<text x="159.5" y="35.3">21</text>
<text x="163.8" y="35.3">is</text>
<text x="164.1" y="30.2">and</text>
<text x="167" y="35.3">opposite</text>
<text x="169.5" y="30.2">microSD</text>
<text x="178" y="35.3">pin</text>
<text x="180.2" y="30.2">plug</text>
<text x="182.8" y="35.3">20).</text>
<text x="186.5" y="30.2">into</text>
<text x="192.1" y="30.2">Harwin</text>
<text x="201.1" y="30.2">sockets</text>
<text x="210.9" y="30.2">J1-J5.</text>
<text x="20.3" y="40.4">Sense:</text>
<text x="29" y="40.4">J7</text>
<text x="38" y="40.4">C1</text>
<text x="42.3" y="40.4">(100n</text>
<text x="50.4" y="40.4">across</text>
<text x="59.2" y="40.4">the</text>
<text x="64.1" y="40.4">Kelvin</text>
<text x="72.3" y="40.4">pair,</text>
<text x="78.7" y="40.4">close</text>
<text x="86.1" y="40.4">to</text>
<text x="89.6" y="40.4">the</text>
<text x="94.5" y="40.4">module)</text>
<text x="105.1" y="40.4">-&gt;</text>
<text x="110.2" y="40.4">J6</text>
<text x="114.1" y="40.4">wire</text>
<text x="120" y="40.4">pads</text>
<text x="126.7" y="40.4">-&gt;</text>
<text x="131.8" y="40.4">MikroE</text>
<text x="140.5" y="40.4">IN1+</text>
<text x="147.5" y="40.4">/</text>
<text x="150.4" y="40.4">IN1-</text>
<text x="157.3" y="40.4">/</text>
<text x="160.3" y="40.4">IN2</text>
<text x="165.3" y="40.4">VBUS screw</text>
<text x="180.2" y="40.4">terminals.</text>
<text x="192.9" y="40.4">J7</text>
<text x="196.9" y="40.4">pin</text>
<text x="201.7" y="40.4">4</text>
<text x="204.4" y="40.4">is</text>
<text x="207.7" y="40.4">the</text>
<text x="212.6" y="40.4">shared</text>
<text x="221.5" y="40.4">ground</text>
<text x="230.7" y="40.4">reference.</text>
<text x="297.2" y="96.3">Indicators:</text>
<text x="310.5" y="96.3">Pico</text>
<text x="316.8" y="96.3">GP28,</text>
<text x="324.8" y="96.3">GP27,</text>
<text x="332.8" y="96.3">GP26,</text>
<text x="340.8" y="96.3">GP22,</text>
<text x="348.7" y="96.3">GP21</text>
<text x="356" y="96.3">(LED1..LED5)</text>
<text x="372" y="96.3">-&gt;</text>
<text x="377.1" y="96.3">1.8k</text>
<text x="383.2" y="96.3">-&gt;</text>
<text x="388.3" y="96.3">red</text>
<text x="393.3" y="96.3">LED -&gt;</text>
<text x="403.8" y="96.3">ground.</text>
<text x="20.3" y="263.9">UART (docs/uart-interface-qualification.md):</text>
<text x="75.1" y="263.9">U1</text>
<text x="79.4" y="263.9">is</text>
<text x="82.7" y="263.9">USB-powered.</text>
<text x="100.5" y="263.9">Keep</text>
<text x="107.3" y="263.9">UART_OE_N high</text>
<text x="127.3" y="263.9">(R4)</text>
<text x="133.6" y="263.9">until</text>
<text x="140.1" y="263.9">the</text>
<text x="144.9" y="263.9">Pico</text>
<text x="151.2" y="263.9">has</text>
<text x="156.5" y="263.9">set</text>
<text x="161.2" y="263.9">up</text>
<text x="165.3" y="263.9">its</text>
<text x="169.4" y="263.9">pins.</text>
<text x="176.2" y="263.9">Pico</text>
<text x="182.4" y="263.9">TX is</text>
<text x="189.6" y="263.9">normal</text>
<text x="198.9" y="263.9">polarity</text>
<text x="208.8" y="263.9">(R5</text>
<text x="214.1" y="263.9">idle-high).</text>
<text x="20.3" y="269">R2/R3</text>
<text x="29.2" y="269">load</text>
<text x="35.4" y="269">the</text>
<text x="40.3" y="269">Pi</text>
<text x="43.9" y="269">outputs</text>
<text x="53.7" y="269">(approved</text>
<text x="66.3" y="269">UART-bias</text>
<text x="79.8" y="269">exception).</text>
<text x="93.7" y="269">R1</text>
<text x="98" y="269">is</text>
<text x="101.3" y="269">the</text>
<text x="106.2" y="269">470R</text>
<text x="113.4" y="269">source</text>
<text x="122.2" y="269">resistor</text>
<text x="132.2" y="269">for</text>
<text x="136.7" y="269">Pico-&gt;Pi.</text>
<text x="149.7" y="269">U1</text>
<text x="154" y="269">channel</text>
<text x="164.3" y="269">4</text>
<text x="167.1" y="269">unused:</text>
<text x="177.1" y="269">input</text>
<text x="184.2" y="269">low,</text>
<text x="190" y="269">enable</text>
<text x="198.9" y="269">high.</text>
</g>
<g font-size="2.1" fill="#840000">
<text x="301" y="268.2">picopower-proto</text>
<text x="301" y="265">Prototype</text>
<text x="316.1" y="265">not</text>
<text x="321" y="265">released</text>
<text x="301" y="273.7">File:</text>
<text x="301" y="271">Sheet:</text>
<text x="307.1" y="273.7">carrier.kicad_sch</text>
<text x="301" y="281.1">Size:</text>
<text x="307.6" y="281.1">A3</text>
<text x="323" y="281.1">Date:</text>
<text x="386" y="281.3">Rev:</text>
<text x="301" y="283.9">KiCad</text>
<text x="308.7" y="283.9">E.D.A.</text>
<text x="316.3" y="283.9">9.0.9</text>
<text x="386" y="283.9">Id:</text>
<text x="390.1" y="283.9">1/1</text>
</g>
<g font-size="1.8" fill="#840000">
<text x="35" y="11.9">1</text>
<text x="85" y="11.9">2</text>
<text x="135" y="11.9">3</text>
<text x="185" y="11.9">4</text>
<text x="235" y="11.9">5</text>
<text x="285" y="11.9">6</text>
<text x="335" y="11.9">7</text>
<text x="385" y="11.9">8</text>
<text x="10.3" y="35.9">A</text>
<text x="408.3" y="35.9">A</text>
<text x="10.3" y="85.9">B</text>
<text x="408.2" y="85.9">B</text>
<text x="10.3" y="135.9">C</text>
<text x="408.2" y="135.9">C</text>
<text x="10.3" y="185.9">D</text>
<text x="408.2" y="185.9">D</text>
<text x="10.3" y="235.9">E</text>
<text x="408.3" y="235.9">E</text>
<text x="10.3" y="285.9">F</text>
<text x="35" y="286.9">1</text>
<text x="85" y="286.9">2</text>
<text x="135" y="286.9">3</text>
<text x="185" y="286.9">4</text>
<text x="235" y="286.9">5</text>
<text x="285" y="286.9">6</text>
<text x="335" y="286.9">7</text>
<text x="385" y="286.9">8</text>
<text x="408.3" y="285.9">F</text>
</g>
<g font-size="1.8" fill="#0f0f0f">
<text x="29.7" y="65.7">PICO_UART_TX</text>
<text x="29.4" y="68.2">PICO_UART_RX</text>
<text x="32.8" y="70.8">INSTR_GND</text>
<text x="29" y="73.3">PICO_MARK_RX</text>
<text x="32.6" y="75.9">UART_OE_N</text>
<text x="162.2" y="75.9">SHUNT_KELVIN_MINUS</text>
<text x="163.3" y="73.3">SHUNT_KELVIN_PLUS</text>
<text x="226.8" y="75.9">SHUNT_KELVIN_PLUS</text>
<text x="32.8" y="83.5">INSTR_GND</text>
<text x="109.3" y="83.5">INSTR_3V3</text>
<text x="166.2" y="78.4">DUT_VBUS_SENSE</text>
<text x="225.7" y="78.4">SHUNT_KELVIN_MINUS</text>
<text x="229.7" y="80.9">DUT_VBUS_SENSE</text>
<text x="236" y="83.5">INSTR_GND</text>
<text x="25.3" y="86">SD_CARD_PRESENT</text>
<text x="34.8" y="88.6">SD_CS_N</text>
<text x="109" y="86">INSTR_GND</text>
<text x="31.5" y="93.6">PM_ALERT_N</text>
<text x="34.9" y="91.1">SD_MISO</text>
<text x="32.8" y="96.2">INSTR_GND</text>
<text x="34.8" y="98.7">SD_SCLK</text>
<text x="34.9" y="101.3">SD_MOSI</text>
<text x="109" y="101.3">INSTR_GND</text>
<text x="189.9" y="98.7">SHUNT_KELVIN_PLUS</text>
<text x="222.2" y="98.7">SHUNT_KELVIN_MINUS</text>
<text x="35.7" y="103.8">PM_SDA</text>
<text x="35.8" y="106.3">PM_SCL</text>
<text x="111.9" y="106.3">PM_SDA</text>
<text x="302.5" y="106.3">LED1_DRIVE</text>
<text x="326.4" y="106.3">LED1_A</text>
<text x="347.4" y="106.3">LED1_A</text>
<text x="367" y="106.3">INSTR_GND</text>
<text x="32.8" y="108.9">INSTR_GND</text>
<text x="112" y="108.9">PM_SCL</text>
<text x="107.7" y="116.5">PM_ALERT_N</text>
<text x="302.5" y="126.7">LED2_DRIVE</text>
<text x="326.4" y="126.7">LED2_A</text>
<text x="347.4" y="126.7">LED2_A</text>
<text x="367" y="126.7">INSTR_GND</text>
<text x="32.8" y="141.9">INSTR_GND</text>
<text x="109.3" y="141.9">INSTR_3V3</text>
<text x="109" y="144.4">INSTR_GND</text>
<text x="111" y="147">SD_SCLK</text>
<text x="111.1" y="149.5">SD_MISO</text>
<text x="302.5" y="147">LED3_DRIVE</text>
<text x="326.4" y="147">LED3_A</text>
<text x="347.4" y="147">LED3_A</text>
<text x="367" y="147">INSTR_GND</text>
<text x="32" y="152.1">LED5_DRIVE</text>
<text x="32.8" y="154.6">INSTR_GND</text>
<text x="111" y="154.6">SD_CS_N</text>
<text x="111.1" y="152.1">SD_MOSI</text>
<text x="261.1" y="152.1">PI_TX_CABLE</text>
<text x="285.8" y="152.1">INSTR_GND</text>
<text x="32" y="157.1">LED4_DRIVE</text>
<text x="193.7" y="157.1">PI_TX_CABLE</text>
<text x="226.1" y="157.1">PICO_UART_RX</text>
<text x="32" y="164.8">LED2_DRIVE</text>
<text x="32" y="162.2">LED3_DRIVE</text>
<text x="101.5" y="162.2">SD_CARD_PRESENT</text>
<text x="302.5" y="167.3">LED4_DRIVE</text>
<text x="326.4" y="167.3">LED4_A</text>
<text x="347.4" y="167.3">LED4_A</text>
<text x="367" y="167.3">INSTR_GND</text>
<text x="32" y="169.8">LED1_DRIVE</text>
<text x="258.2" y="169.8">PI_MARK_CABLE</text>
<text x="285.8" y="169.8">INSTR_GND</text>
<text x="32.8" y="180">INSTR_GND</text>
<text x="167.3" y="175.3" transform="rotate(-90 167.3 175.3)">INSTR_3V3</text>
<text x="215.6" y="177" transform="rotate(-90 215.6 177)">UART_OE_N</text>
<text x="190.8" y="185.1">PI_MARK_CABLE</text>
<text x="226.1" y="185.1">PICO_MARK_RX</text>
<text x="302.5" y="187.6">LED5_DRIVE</text>
<text x="326.4" y="187.6">LED5_A</text>
<text x="347.4" y="187.6">LED5_A</text>
<text x="367" y="187.6">INSTR_GND</text>
<text x="260.6" y="200.3">PICO_TX_DRV</text>
<text x="285.8" y="200.3">PI_RX_CABLE</text>
<text x="215.6" y="204.9" transform="rotate(-90 215.6 204.9)">UART_OE_N</text>
<text x="192.3" y="213">PICO_UART_TX</text>
<text x="226.1" y="213">PICO_TX_DRV</text>
<text x="322.3" y="215.6">INSTR_GND</text>
<text x="167.3" y="216.2" transform="rotate(-90 167.3 216.2)">INSTR_GND</text>
<text x="320.4" y="220.6">PI_RX_CABLE</text>
<text x="320.7" y="218.1">PI_TX_CABLE</text>
<text x="317.8" y="223.2">PI_MARK_CABLE</text>
<text x="151.2" y="228.3">INSTR_3V3</text>
<text x="174" y="228.3">INSTR_GND</text>
<text x="215.6" y="232.9" transform="rotate(-90 215.6 232.9)">UART_OE_N</text>
<text x="262.4" y="233.3">UART_OE_N</text>
<text x="285.8" y="233.3">INSTR_3V3</text>
<text x="63.2" y="236.1" transform="rotate(-90 63.2 236.1)">INSTR_3V3</text>
<text x="88.6" y="236.5" transform="rotate(-90 88.6 236.5)">INSTR_GND</text>
<text x="195.3" y="241">INSTR_GND</text>
<text x="259.6" y="251.1">PICO_UART_TX</text>
<text x="285.8" y="251.1">INSTR_3V3</text>
<text x="215.6" y="260.3" transform="rotate(-90 215.6 260.3)">INSTR_3V3</text>
</g>
<g font-size="1.8" fill="#a90000">
<text x="46.9" y="65.8">1</text>
<text x="46.9" y="68.3">2</text>
<text x="46.9" y="70.9">3</text>
<text x="123.1" y="68.3">1</text>
<text x="123.1" y="70.9">2</text>
<text x="46.9" y="73.4">4</text>
<text x="46.9" y="75.9">5</text>
<text x="123.1" y="73.4">3</text>
<text x="123.1" y="75.9">4</text>
<text x="186.6" y="73.4">1</text>
<text x="186.6" y="75.9">2</text>
<text x="250.1" y="75.9">1</text>
<text x="46.9" y="78.5">6</text>
<text x="46.9" y="81">7</text>
<text x="46.9" y="83.6">8</text>
<text x="123.1" y="78.5">5</text>
<text x="123.1" y="81">6</text>
<text x="123.1" y="83.6">7</text>
<text x="186.6" y="78.5">3</text>
<text x="250.1" y="78.5">2</text>
<text x="250.1" y="81">3</text>
<text x="250.1" y="83.6">4</text>
<text x="46.3" y="88.6">10</text>
<text x="46.9" y="86.1">9</text>
<text x="123.1" y="86.1">8</text>
<text x="46.3" y="91.2">11</text>
<text x="46.3" y="93.7">12</text>
<text x="46.3" y="96.3">13</text>
<text x="46.3" y="98.8">14</text>
<text x="46.3" y="101.3">15</text>
<text x="123.1" y="101.3">1</text>
<text x="46.3" y="103.9">16</text>
<text x="46.3" y="106.4">17</text>
<text x="123.1" y="103.9">2</text>
<text x="123.1" y="106.4">3</text>
<text x="46.3" y="109">18</text>
<text x="46.3" y="111.5">19</text>
<text x="123.1" y="109">4</text>
<text x="123.1" y="111.5">5</text>
<text x="46.3" y="114">20</text>
<text x="123.1" y="114">6</text>
<text x="123.1" y="116.6">7</text>
<text x="123.1" y="119.1">8</text>
<text x="46.9" y="136.9">1</text>
<text x="46.9" y="139.4">2</text>
<text x="46.9" y="142">3</text>
<text x="123.1" y="142">1</text>
<text x="46.9" y="144.5">4</text>
<text x="46.9" y="147.1">5</text>
<text x="46.9" y="149.6">6</text>
<text x="123.1" y="144.5">2</text>
<text x="123.1" y="147.1">3</text>
<text x="123.1" y="149.6">4</text>
<text x="46.9" y="152.1">7</text>
<text x="46.9" y="154.7">8</text>
<text x="123.1" y="152.1">5</text>
<text x="123.1" y="154.7">6</text>
<text x="46.3" y="159.8">10</text>
<text x="46.9" y="157.2">9</text>
<text x="123.1" y="157.2">7</text>
<text x="123.1" y="159.8">8</text>
<text x="209.5" y="157.2">2</text>
<text x="220.9" y="157.2">3</text>
<text x="46.3" y="162.3">11</text>
<text x="46.3" y="164.8">12</text>
<text x="46.3" y="167.4">13</text>
<text x="123.1" y="162.3">9</text>
<text x="215.6" y="162.3" transform="rotate(-90 215.6 162.3)">1</text>
<text x="46.3" y="169.9">14</text>
<text x="46.3" y="172.5">15</text>
<text x="46.3" y="175">16</text>
<text x="46.3" y="177.5">17</text>
<text x="46.3" y="180.1">18</text>
<text x="46.3" y="182.6">19</text>
<text x="46.3" y="185.2">20</text>
<text x="167.4" y="181.7" transform="rotate(-90 167.4 181.7)">14</text>
<text x="209.5" y="185.2">5</text>
<text x="220.9" y="185.2">6</text>
<text x="215.6" y="190.3" transform="rotate(-90 215.6 190.3)">4</text>
<text x="167.4" y="201.4" transform="rotate(-90 167.4 201.4)">7</text>
<text x="209.5" y="213.1">9</text>
<text x="220.9" y="213.1">8</text>
<text x="336.5" y="215.6">1</text>
<text x="215.6" y="218.8" transform="rotate(-90 215.6 218.8)">10</text>
<text x="336.5" y="218.2">2</text>
<text x="336.5" y="220.7">3</text>
<text x="336.5" y="223.3">4</text>
<text x="336.5" y="225.8">5</text>
<text x="208.9" y="241">12</text>
<text x="220.3" y="241">11</text>
<text x="215.6" y="246.7" transform="rotate(-90 215.6 246.7)">13</text>
</g>
<g font-size="1.8" fill="#006464">
<text x="49.6" y="63.1">J1</text>
<text x="125.8" y="65.6">J3</text>
<text x="189.3" y="70.7">J6</text>
<text x="252.8" y="73.3">J7</text>
<text x="169.7" y="83.4">Wire</text>
<text x="174.8" y="83.4">pads</text>
<text x="180.4" y="83.4">to</text>
<text x="183.5" y="83.4">MikroE</text>
<text x="190.8" y="83.4">IN1+/IN1-/IN2</text>
<text x="207.2" y="83.4">VBUS</text>
<text x="243.2" y="88.5">Sense</text>
<text x="249.9" y="88.5">from</text>
<text x="255.5" y="88.5">interposer</text>
<text x="118.9" y="91">MikroE</text>
<text x="126.2" y="91">pins</text>
<text x="131.3" y="91">1-8</text>
<text x="214.6" y="93.6">C1</text>
<text x="125.8" y="98.7">J4</text>
<text x="318.7" y="101.2">R6</text>
<text x="359.3" y="101.2">D1</text>
<text x="208.8" y="106.3">100n</text>
<text x="214.8" y="106.3">X7R</text>
<text x="219.7" y="106.3">50V</text>
<text x="316.4" y="113.9">1k8</text>
<text x="321" y="113.9">1%</text>
<text x="354" y="113.9">TLLR4401</text>
<text x="364.3" y="113.9">red</text>
<text x="43.1" y="119">Pico</text>
<text x="48.4" y="119">pins</text>
<text x="53.5" y="119">1-20</text>
<text x="118.3" y="124.1">MikroE</text>
<text x="125.6" y="124.1">pins</text>
<text x="130.7" y="124.1">9-16</text>
<text x="318.7" y="121.5">R7</text>
<text x="359.3" y="121.5">D2</text>
<text x="49.6" y="134.2">J2</text>
<text x="316.4" y="134.2">1k8</text>
<text x="321" y="134.2">1%</text>
<text x="354" y="134.2">TLLR4401</text>
<text x="364.3" y="134.2">red</text>
<text x="125.8" y="139.3">J5</text>
<text x="318.7" y="141.8">R8</text>
<text x="359.3" y="141.8">D3</text>
<text x="209.2" y="146.9">SN74LV125AN</text>
<text x="278.1" y="146.9">R2</text>
<text x="214" y="152">U1A</text>
<text x="316.4" y="154.5">1k8</text>
<text x="321" y="154.5">1%</text>
<text x="354" y="154.5">TLLR4401</text>
<text x="364.3" y="154.5">red</text>
<text x="275.2" y="159.6">100k</text>
<text x="281" y="159.6">1%</text>
<text x="115.9" y="167.2">Adafruit</text>
<text x="124.5" y="167.2">4682</text>
<text x="130.5" y="167.2">microSD</text>
<text x="278.1" y="164.7">R3</text>
<text x="318.7" y="162.2">R9</text>
<text x="359.3" y="162.2">D4</text>
<text x="213.9" y="179.9">U1B</text>
<text x="275.2" y="177.4">100k</text>
<text x="281" y="177.4">1%</text>
<text x="316.4" y="174.9">1k8</text>
<text x="321" y="174.9">1%</text>
<text x="354" y="174.9">TLLR4401</text>
<text x="364.3" y="174.9">red</text>
<text x="318.1" y="182.5">R10</text>
<text x="359.3" y="182.5">D5</text>
<text x="42.5" y="190.1">Pico</text>
<text x="47.8" y="190.1">pins</text>
<text x="52.9" y="190.1">21-40</text>
<text x="168.5" y="187.7" transform="rotate(-90 168.5 187.7)">VCC</text>
<text x="173.3" y="191.4">U1E</text>
<text x="168.5" y="197.1" transform="rotate(-90 168.5 197.1)">GND</text>
<text x="278.1" y="195.2">R1</text>
<text x="316.4" y="195.2">1k8</text>
<text x="321" y="195.2">1%</text>
<text x="354" y="195.2">TLLR4401</text>
<text x="364.3" y="195.2">red</text>
<text x="213.9" y="207.9">U1C</text>
<text x="275.7" y="207.9">470</text>
<text x="280.5" y="207.9">1%</text>
<text x="339.2" y="213">J8</text>
<text x="166.3" y="223.1">C2</text>
<text x="278.1" y="228.2">R4</text>
<text x="326.1" y="230.7">UART/marker</text>
<text x="339.8" y="230.7">from</text>
<text x="345.3" y="230.7">interposer</text>
<text x="160.6" y="235.8">100n</text>
<text x="166.5" y="235.8">X7R</text>
<text x="171.4" y="235.8">50V</text>
<text x="213.9" y="235.8">U1D</text>
<text x="275.8" y="240.9">10k</text>
<text x="278.1" y="246">R5</text>
<text x="280.4" y="240.9">1%</text>
<text x="275.8" y="258.7">10k</text>
<text x="280.4" y="258.7">1%</text>
</g>
<g font-size="1.8" fill="#840084">
<text x="184" y="86">J_PM_ANALOG</text>
<text x="122" y="93.6">J_PM_LEFT</text>
<text x="249.9" y="91">J_SENSE</text>
<text x="209.1" y="108.8">C_SENSE_DIFF</text>
<text x="316.5" y="116.4">R_LED1</text>
<text x="358.3" y="116.4">LED1</text>
<text x="44.9" y="121.5">J_PICO_LEFT</text>
<text x="121.4" y="126.6">J_PM_RIGHT</text>
<text x="316.5" y="136.8">R_LED2</text>
<text x="358.3" y="136.8">LED2</text>
<text x="212.3" y="149.5">U_UART</text>
<text x="316.5" y="157.1">R_LED3</text>
<text x="358.3" y="157.1">LED3</text>
<text x="273.9" y="162.2">R_PI_TX_PD</text>
<text x="124.7" y="169.8">J_SD</text>
<text x="272.5" y="179.9">R_PI_MARK_PD</text>
<text x="316.5" y="177.4">R_LED4</text>
<text x="358.3" y="177.4">LED4</text>
<text x="44.3" y="192.6">J_PICO_RIGHT</text>
<text x="316.5" y="197.7">R_LED5</text>
<text x="358.3" y="197.7">LED5</text>
<text x="274.4" y="210.4">R_PICO_TX</text>
<text x="337" y="233.3">J_UART</text>
<text x="164.1" y="238.4">C_UART</text>
<text x="272.3" y="243.4">R_UART_OE_PU</text>
<text x="272.6" y="261.2">R_PICO_TX_PU</text>
</g>
<text font-size="1.8" fill="#0000c2" x="33.1" y="174.9">INSTR_3V3</text>
<g font-size="1.4" fill="#0000c2">
<text x="110.3" y="71.6">RST (unused)</text>
<text x="111.1" y="69.1">AN</text>
<text x="114" y="69.1">(unused)</text>
<text x="110.1" y="76.7">SCK</text>
<text x="111.1" y="74.1">CS</text>
<text x="114" y="76.7">(unused)</text>
<text x="114" y="74.1">(unused)</text>
<text x="33.9" y="79.2">GP4</text>
<text x="33.9" y="81.8">GP5</text>
<text x="37.8" y="79.2">(unused)</text>
<text x="37.8" y="81.8">(unused)</text>
<text x="109.4" y="81.8">MOSI</text>
<text x="109.4" y="79.2">MISO</text>
<text x="114" y="81.8">(unused)</text>
<text x="114" y="79.2">(unused)</text>
<text x="111.2" y="104.6">5V</text>
<text x="114" y="104.6">(unused)</text>
<text x="32.9" y="112.2">GP14</text>
<text x="37.8" y="112.2">(unused)</text>
<text x="111.3" y="112.2">TX (unused)</text>
<text x="32.9" y="114.8">GP15</text>
<text x="37.8" y="114.8">(unused)</text>
<text x="109.7" y="119.9">PWM (unused)</text>
<text x="111.1" y="114.8">RX</text>
<text x="114" y="114.8">(unused)</text>
<text x="32.9" y="137.6">GP16</text>
<text x="37.8" y="137.6">(unused)</text>
<text x="32.9" y="140.2">GP17</text>
<text x="37.8" y="140.2">(unused)</text>
<text x="32.9" y="147.8">GP19</text>
<text x="32.9" y="145.3">GP18</text>
<text x="37.8" y="147.8">(unused)</text>
<text x="37.8" y="145.3">(unused)</text>
<text x="32.9" y="150.3">GP20</text>
<text x="37.8" y="150.3">(unused)</text>
<text x="33.7" y="160.5">RUN</text>
<text x="37.8" y="160.5">(unused)</text>
<text x="106.7" y="160.5">SD_DAT2</text>
<text x="106.7" y="158">SD_DAT1</text>
<text x="114" y="160.5">(unused)</text>
<text x="114" y="158">(unused)</text>
<text x="29.6" y="173.2">ADC_VREF (unused)</text>
<text x="32.9" y="168.1">AGND (unused)</text>
<text x="31.3" y="178.3">3V3_EN</text>
<text x="37.8" y="178.3">(unused)</text>
<text x="33" y="185.9">VBUS</text>
<text x="33.2" y="183.4">VSYS (unused)</text>
<text x="37.8" y="185.9">(unused)</text>
</g>
</svg>
